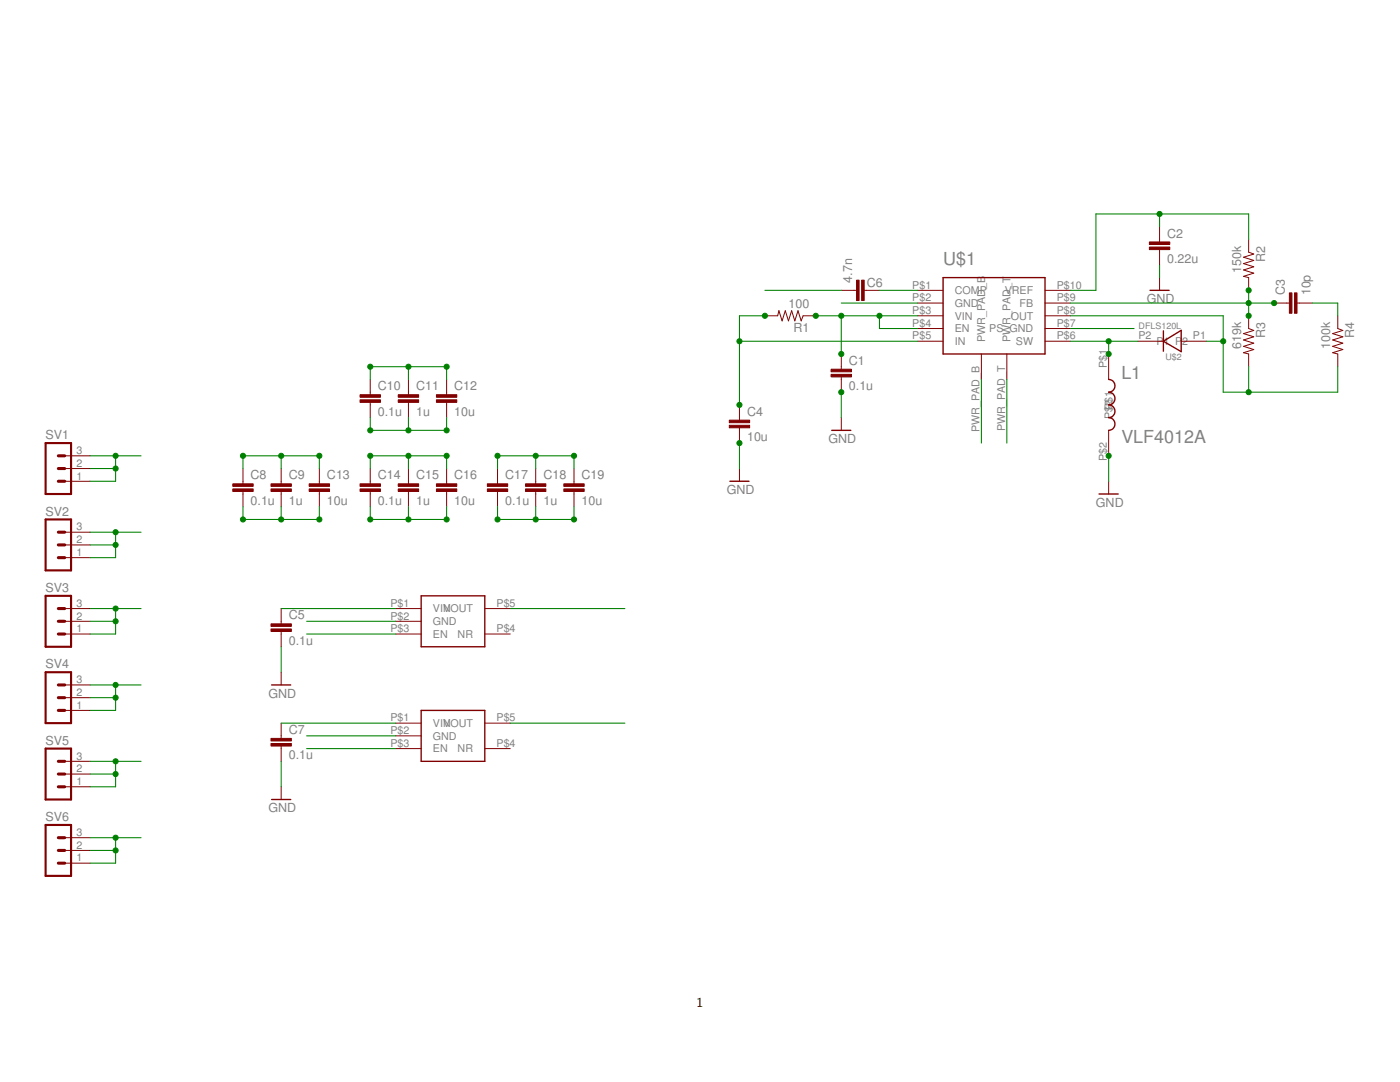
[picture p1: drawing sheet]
<svg xmlns="http://www.w3.org/2000/svg" width="279mm" height="216mm" viewBox="0 0 279 216" stroke-linecap="round" stroke-linejoin="round" font-family="sans-serif">
<g fill="none" stroke="#800000" stroke-width=".2">
<path d="M167.9 57.9h3M172.5 57.9h3M183.1 57.9h5.1M208.6 57.9h5M231.4 45.2v3.1M231.4 49.8v3.1M231.4 55.4v2.5M249.2 47.8v2.5l1 .4-2 .6 2 .7-2 .6 2 .6-2 .7 2 .6-2 .6 1 .3v2.5M73.9 75.7v3.1M81.5 75.7v3.1M89.1 75.7v3.1M152.7 63h2.5l.2-1 .7 2 .6-2 .7 2 .6-2 .6 2 .7-2 .6 2 .4-1h2.5"/>
<path d="M167.9 70.6v3.1M167.9 75.2v3.1M183.1 63h5.1M183.1 68.1h5.1M183.1 60.5h5.1M183.1 65.6h5.1M195.9 70.6v5.1M200.9 70.6v5.1M208.6 63h5M208.6 68.1h5M208.6 60.5h5M208.6 65.6h5"/>
<path d="M221.3 70.6v5.1M227.1 68.1h5.1M235.7 68.1h5.1M249.2 63v2.6l1 .3-2 .7 2 .6-2 .6 2 .7-2 .6 2 .6-2 .7 1 .2v2.6M254.3 60.5h3M258.8 60.5h3.1M267 63v2.6l1 .3-2 .7 2 .6-2 .6 2 .7-2 .6 2 .6-2 .7 1 .2v2.6M12.9 96h5.1M12.9 93.5h5.1M12.9 91h5.1M48.5 93.5v3M48.5 98.1v3"/>
<path d="M56.1 93.5v3M56.1 98.1v3M63.7 93.5v3M63.7 98.1v3M73.9 80.3v3M73.9 93.5v3M73.9 98.1v3M81.5 80.3v3M81.5 93.5v3M81.5 98.1v3M89.1 80.3v3M89.1 93.5v3"/>
<path d="M89.1 98.1v3M99.3 93.5v3M99.3 98.1v3M106.9 93.5v3M106.9 98.1v3M114.6 93.5v3M114.6 98.1v3M147.6 80.8v3M147.6 85.4v3M147.6 93.5v2.5M167.9 83.3v2.6M221.3 85.9v5.1"/>
<path d="M221.3 96v2.6M12.9 111.3h5.1M12.9 108.7h5.1M12.9 106.2h5.1M12.9 121.4h5.1M12.9 124h5.1M12.9 126.5h5.1M12.9 139.2h5.1M12.9 136.7h5.1M56.1 121.4v3.1M56.1 126v3.1M56.1 134.1v2.6"/>
<path d="M79 121.4h5.1M79 124h5.1M79 126.5h5.1M96.8 121.4h5M96.8 126.5h5M12.9 141.8h5.1M12.9 157h5.1M12.9 154.5h5.1M12.9 151.9h5.1M56.1 144.3v3M56.1 148.9v3M56.1 157v2.5"/>
<path d="M79 144.3h5.1M79 146.8h5.1M79 149.4h5.1M96.8 144.3h5M96.8 149.4h5M12.9 172.2h5.1M12.9 169.7h5.1M12.9 167.2h5.1"/>
</g>
<g fill="#800000" stroke="#800000" stroke-width=".2">
<path d="M165.9 74.7h4v.5h-4z"/>
<path d="M165.9 73.7h4v.5h-4z"/>
<path d="M145.5 84.9h4.1v.5h-4.1z"/>
<path d="M145.5 83.8h4.1v.5h-4.1z"/>
<path d="M170.9 55.9h.5v4.1h-.5z"/>
<path d="M172 55.9h.5v4.1h-.5z"/>
<path d="M229.4 49.3h4v.5h-4z"/>
<path d="M229.4 48.3h4v.5h-4z"/>
<path d="M258.3 58.4h.5v4.1h-.5z"/>
<path d="M257.3 58.4h.5v4.1h-.5z"/>
<path d="M71.9 79.8h4v.5h-4z"/>
<path d="M71.9 78.8h4v.5h-4z"/>
<path d="M79.5 79.8h4v.5h-4z"/>
<path d="M79.5 78.8h4v.5h-4z"/>
<path d="M54.1 125.5h4v.5h-4z"/>
<path d="M54.1 124.5h4v.5h-4z"/>
<path d="M54.1 148.4h4v.5h-4z"/>
<path d="M54.1 147.3h4v.5h-4z"/>
<path d="M46.5 97.6h4v.5h-4z"/>
<path d="M46.5 96.5h4v.5h-4z"/>
<path d="M54.1 97.6h4v.5h-4z"/>
<path d="M54.1 96.5h4v.5h-4z"/>
<path d="M71.9 97.6h4v.5h-4z"/>
<path d="M71.9 96.5h4v.5h-4z"/>
<path d="M79.5 97.6h4v.5h-4z"/>
<path d="M79.5 96.5h4v.5h-4z"/>
<path d="M97.3 97.6h4v.5h-4z"/>
<path d="M97.3 96.5h4v.5h-4z"/>
<path d="M104.9 97.6h4v.5h-4z"/>
<path d="M104.9 96.5h4v.5h-4z"/>
<path d="M87.1 79.8h4.1v.5h-4.1z"/>
<path d="M87.1 78.8h4.1v.5h-4.1z"/>
<path d="M61.7 97.6h4.1v.5h-4.1z"/>
<path d="M61.7 96.5h4.1v.5h-4.1z"/>
<path d="M87.1 97.6h4.1v.5h-4.1z"/>
<path d="M87.1 96.5h4.1v.5h-4.1z"/>
<path d="M112.5 97.6h4.1v.5h-4.1z"/>
<path d="M112.5 96.5h4.1v.5h-4.1z"/>
</g>
<path d="M188.2 55.4h20.4v15.2h-20.4zM229.5 57.9h3.8M221.3 75.7a1.27 1.27 0 0 1 1.2 1.3 1.27 1.27 0 0 1-1.2 1.3 1.27 1.27 0 0 1 1.2 1.2 1.27 1.27 0 0 1-1.2 1.3 1.27 1.27 0 0 1 1.2 1.3 1.27 1.27 0 0 1-1.2 1.2 1.27 1.27 0 0 1 1.2 1.3 1.27 1.27 0 0 1-1.2 1.3M232.2 68.1l3.5-2.2v4.3zM232.2 66v4.1M145.7 96h3.8M166 85.9h3.8M219.4 98.6h3.8M84.1 118.9h12.7v10.2h-12.7zM54.2 136.7h3.8M54.2 159.5h3.8M84.1 141.8h12.7v10.1h-12.7z" fill="none" stroke="#800000" stroke-width=".28"/>
<path d="M9.1 88.4h5.1v10.2h-5.1zM9.1 103.7h5.1v10.1h-5.1zM9.1 118.9h5.1v10.2h-5.1zM9.1 134.1h5.1v10.2h-5.1zM9.1 149.4h5.1v10.1h-5.1zM9.1 164.6h5.1v10.2h-5.1z" fill="none" stroke="#800000" stroke-width=".42"/>
<g fill="none" stroke="#800000" stroke-width=".61">
<path d="M11.6 91h1.3M11.6 93.5h1.3M11.6 96h1.3M11.6 106.2h1.3M11.6 108.7h1.3M11.6 111.3h1.3M11.6 121.4h1.3M11.6 124h1.3M11.6 126.5h1.3M11.6 136.7h1.3M11.6 139.2h1.3M11.6 141.8h1.3"/>
<path d="M11.6 151.9h1.3M11.6 154.5h1.3M11.6 157h1.3M11.6 167.2h1.3M11.6 169.7h1.3M11.6 172.2h1.3"/>
</g>
<g fill="none" stroke="#008000" stroke-width=".21">
<path d="M152.7 57.9h15.2M175.5 57.9h7.6M231.4 42.7v2.5M231.4 52.9v2.5M249.2 47.8v-5.1h-30.5v15.2h-5.1M249.2 57.9v5.1M73.9 75.7v-2.5h15.2v2.5M81.5 73.2v2.5M147.6 68.1h35.5M152.7 63h-5.1v17.8M162.8 63h20.3M167.9 60.5h15.2"/>
<path d="M167.9 63v7.6M175.5 63v2.6h7.6M195.9 75.7v12.7M200.9 75.7v12.7M213.6 60.5h40.7M213.6 65.6h12.7M213.6 63h30.5v15.3h22.9v-5.1M213.6 68.1h13.5M221.3 68.1v2.5M240.8 68.1h3.3M249.2 73.2v5.1M261.9 60.5h5.1v2.5"/>
<path d="M18 91h10.2M18 93.5h5.1M23.1 91v5h-5.1M48.5 93.5v-2.5h15.2v2.5M56.1 91v2.5M73.9 83.3v2.6h15.2v-2.6M73.9 93.5v-2.5h15.2v2.5M81.5 83.3v2.6M81.5 91v2.5M99.3 93.5v-2.5h15.3v2.5M106.9 91v2.5M221.3 91v5"/>
<path d="M18 106.2h10.2M18 108.7h5.1M23.1 106.2v5.1h-5.1M48.5 101.1v2.6h15.2v-2.6M56.1 101.1v2.6M73.9 101.1v2.6h15.2v-2.6M81.5 101.1v2.6M99.3 101.1v2.6h15.3v-2.6M106.9 101.1v2.6M18 124h5.1M18 121.4h10.2M18 136.7h10.2"/>
<path d="M18 139.2h5.1M23.1 121.4v5.1h-5.1M23.1 136.7v5.1h-5.1M56.1 121.4h22.9M61.2 124h17.8M61.2 126.5h17.8M101.8 121.4h22.9M18 151.9h10.2M18 154.5h5.1M23.1 151.9v5.1h-5.1M56.1 144.3h22.9M61.2 146.8h17.8"/>
<path d="M61.2 149.4h17.8M101.8 144.3h22.9M18 167.2h10.2M18 169.7h5.1M23.1 167.2v5h-5.1"/>
</g>
<path d="M167.9 78.3v5M147.6 88.4v5.1M56.1 129.1v5M56.1 151.9v5.1" fill="none" stroke="#008000" stroke-width=".2"/>
<g fill="#008000" stroke="#008000" stroke-width=".2">
<circle cx="147.6" cy="88.4" r=".51"/>
<circle cx="167.9" cy="78.3" r=".51"/>
<circle cx="221.3" cy="91" r=".51"/>
<circle cx="73.9" cy="85.9" r=".51"/>
<circle cx="81.5" cy="85.9" r=".51"/>
<circle cx="89.1" cy="85.9" r=".51"/>
<circle cx="56.1" cy="103.7" r=".51"/>
<circle cx="48.5" cy="103.7" r=".51"/>
<circle cx="63.7" cy="103.7" r=".51"/>
<circle cx="81.5" cy="103.7" r=".51"/>
<circle cx="73.9" cy="103.7" r=".51"/>
<circle cx="89.1" cy="103.7" r=".51"/>
<circle cx="114.6" cy="103.7" r=".51"/>
<circle cx="106.9" cy="103.7" r=".51"/>
<circle cx="99.3" cy="103.7" r=".51"/>
<circle cx="23.1" cy="106.2" r=".51"/>
<circle cx="23.1" cy="108.7" r=".51"/>
<circle cx="162.8" cy="63" r=".51"/>
<circle cx="167.9" cy="63" r=".51"/>
<circle cx="175.5" cy="63" r=".51"/>
<circle cx="167.9" cy="70.6" r=".51"/>
<circle cx="152.7" cy="63" r=".51"/>
<circle cx="147.6" cy="80.8" r=".51"/>
<circle cx="147.6" cy="68.1" r=".51"/>
<circle cx="89.1" cy="73.2" r=".51"/>
<circle cx="81.5" cy="73.2" r=".51"/>
<circle cx="73.9" cy="73.2" r=".51"/>
<circle cx="23.1" cy="91" r=".51"/>
<circle cx="23.1" cy="93.5" r=".51"/>
<circle cx="23.1" cy="167.2" r=".51"/>
<circle cx="23.1" cy="169.7" r=".51"/>
<circle cx="221.3" cy="68.1" r=".51"/>
<circle cx="221.3" cy="70.6" r=".51"/>
<circle cx="249.2" cy="78.3" r=".51"/>
<circle cx="244.1" cy="68.1" r=".51"/>
<circle cx="63.7" cy="91" r=".51"/>
<circle cx="56.1" cy="91" r=".51"/>
<circle cx="48.5" cy="91" r=".51"/>
<circle cx="23.1" cy="121.4" r=".51"/>
<circle cx="23.1" cy="124" r=".51"/>
<circle cx="249.2" cy="60.5" r=".51"/>
<circle cx="249.2" cy="57.9" r=".51"/>
<circle cx="254.3" cy="60.5" r=".51"/>
<circle cx="249.2" cy="63" r=".51"/>
<circle cx="231.4" cy="42.7" r=".51"/>
<circle cx="89.1" cy="91" r=".51"/>
<circle cx="81.5" cy="91" r=".51"/>
<circle cx="73.9" cy="91" r=".51"/>
<circle cx="23.1" cy="136.7" r=".51"/>
<circle cx="23.1" cy="139.2" r=".51"/>
<circle cx="99.3" cy="91" r=".51"/>
<circle cx="106.9" cy="91" r=".51"/>
<circle cx="114.6" cy="91" r=".51"/>
<circle cx="23.1" cy="151.9" r=".51"/>
<circle cx="23.1" cy="154.5" r=".51"/>
</g>
<g font-size="3.6" fill="#808080">
<text x="188.2" y="52.9">U$1</text>
<text x="223.8" y="75.7">L1</text>
<text x="223.8" y="88.4">VLF4012A</text>
</g>
<text font-size="2.7" x="139" y="200.9">1</text>
<g font-size="2.5" fill="#808080">
<text x="232.9" y="47.4">C2</text>
<text x="232.9" y="52.5">0.22u</text>
<text x="252.5" y="52.2" transform="rotate(-90 252.5 52.2)">R2</text>
<text x="170.1" y="56.4" transform="rotate(-90 170.1 56.4)">4.7n</text>
<text x="173" y="57.3">C6</text>
<text x="247.7" y="54.5" transform="rotate(-90 247.7 54.5)">150k</text>
<text x="256.4" y="58.9" transform="rotate(-90 256.4 58.9)">C3</text>
<text x="261.5" y="58.9" transform="rotate(-90 261.5 58.9)">10p</text>
<text x="157.4" y="61.5">100</text>
<text x="228.9" y="60.5">GND</text>
<text x="158.3" y="66.3">R1</text>
<text x="247.7" y="69.7" transform="rotate(-90 247.7 69.7)">619k</text>
<text x="252.5" y="67.5" transform="rotate(-90 252.5 67.5)">R3</text>
<text x="265.5" y="69.7" transform="rotate(-90 265.5 69.7)">100k</text>
<text x="270.3" y="67.5" transform="rotate(-90 270.3 67.5)">R4</text>
<text x="75.4" y="77.9">C10</text>
<text x="83" y="77.9">C11</text>
<text x="90.7" y="77.9">C12</text>
<text x="169.4" y="77.9">0.1u</text>
<text x="169.4" y="72.8">C1</text>
<text x="75.4" y="83">0.1u</text>
<text x="83" y="83">1u</text>
<text x="90.7" y="83">10u</text>
<text x="149.1" y="83">C4</text>
<text x="9.1" y="87.7">SV1</text>
<text x="149.1" y="88">10u</text>
<text x="165.4" y="88.4">GND</text>
<text x="50" y="95.7">C8</text>
<text x="57.6" y="95.7">C9</text>
<text x="65.3" y="95.7">C13</text>
<text x="75.4" y="95.7">C14</text>
<text x="83" y="95.7">C15</text>
<text x="90.7" y="95.7">C16</text>
<text x="100.8" y="95.7">C17</text>
<text x="108.4" y="95.7">C18</text>
<text x="116.1" y="95.7">C19</text>
<text x="50" y="100.7">0.1u</text>
<text x="57.6" y="100.7">1u</text>
<text x="65.3" y="100.7">10u</text>
<text x="75.4" y="100.7">0.1u</text>
<text x="83" y="100.7">1u</text>
<text x="90.7" y="100.7">10u</text>
<text x="100.8" y="100.7">0.1u</text>
<text x="108.4" y="100.7">1u</text>
<text x="116.1" y="100.7">10u</text>
<text x="145" y="98.6">GND</text>
<text x="218.7" y="101.1">GND</text>
<text x="9.1" y="102.9">SV2</text>
<text x="9.1" y="118.1">SV3</text>
<text x="57.6" y="123.6">C5</text>
<text x="57.6" y="128.7">0.1u</text>
<text x="9.1" y="133.4">SV4</text>
<text x="53.6" y="139.2">GND</text>
<text x="9.1" y="148.6">SV5</text>
<text x="57.6" y="146.5">C7</text>
<text x="57.6" y="151.5">0.1u</text>
<text x="9.1" y="163.9">SV6</text>
<text x="53.6" y="162.1">GND</text>
</g>
<g font-size="2.1" fill="#808080">
<text x="182.1" y="57.6">P$1</text>
<text x="190.6" y="58.7">COMP</text>
<text x="200.5" y="58.7">VREF</text>
<text x="210.9" y="57.6">P$10</text>
<text x="182.1" y="60.1">P$2</text>
<text x="182.1" y="62.7">P$3</text>
<text x="182.1" y="65.2">P$4</text>
<text x="190.6" y="61.2">GND</text>
<text x="190.6" y="63.8">VIN</text>
<text x="201.7" y="63.8">OUT</text>
<text x="203.5" y="61.2">FB</text>
<text x="210.9" y="65.2">P$7</text>
<text x="210.9" y="62.7">P$8</text>
<text x="210.9" y="60.1">P$9</text>
<text x="182.1" y="67.7">P$5</text>
<text x="190.6" y="66.3">EN</text>
<text x="190.6" y="68.9">IN</text>
<text x="196.6" y="68.3" transform="rotate(-90 196.6 68.3)">PWR_PAD_B</text>
<text x="197.4" y="66.3">PS_GND</text>
<text x="201.7" y="68.3" transform="rotate(-90 201.7 68.3)">PWR_PAD_T</text>
<text x="202.8" y="68.9">SW</text>
<text x="210.9" y="67.7">P$6</text>
<text x="227.2" y="67.7">P2</text>
<text x="230.8" y="68.9">P1 P</text>
<text x="235.9" y="68.9">2</text>
<text x="238.1" y="67.7">P1</text>
<text x="220.9" y="73.4" transform="rotate(-90 220.9 73.4)">P$1</text>
<text x="222" y="83.5" transform="rotate(-90 222 83.5)">P$P2$1</text>
<text x="195.5" y="86.2" transform="rotate(-90 195.5 86.2)">PWR_PAD_B</text>
<text x="200.6" y="86" transform="rotate(-90 200.6 86)">PWR_PAD_T</text>
<text x="15.3" y="95.7">1</text>
<text x="15.3" y="93.1">2</text>
<text x="15.3" y="90.6">3</text>
<text x="220.9" y="92" transform="rotate(-90 220.9 92)">P$2</text>
<text x="15.3" y="105.8">3</text>
<text x="15.3" y="110.9">1</text>
<text x="15.3" y="108.4">2</text>
<text x="15.3" y="123.6">2</text>
<text x="15.3" y="121.1">3</text>
<text x="77.9" y="121.1">P$1</text>
<text x="77.9" y="123.6">P$2</text>
<text x="86.4" y="122.2">VIN</text>
<text x="86.4" y="124.7">GND</text>
<text x="88.5" y="122.2">VOUT</text>
<text x="99.1" y="121.1">P$5</text>
<text x="15.3" y="126.2">1</text>
<text x="77.9" y="126.2">P$3</text>
<text x="86.4" y="127.3">EN</text>
<text x="91.3" y="127.3">NR</text>
<text x="99.1" y="126.2">P$4</text>
<text x="15.3" y="136.3">3</text>
<text x="15.3" y="141.4">1</text>
<text x="15.3" y="138.9">2</text>
<text x="77.9" y="143.9">P$1</text>
<text x="99.1" y="143.9">P$5</text>
<text x="77.9" y="146.5">P$2</text>
<text x="77.9" y="149">P$3</text>
<text x="86.4" y="145.1">VIN</text>
<text x="86.4" y="147.6">GND</text>
<text x="88.5" y="145.1">VOUT</text>
<text x="99.1" y="149">P$4</text>
<text x="15.3" y="154.1">2</text>
<text x="15.3" y="151.6">3</text>
<text x="86.4" y="150.1">EN</text>
<text x="91.3" y="150.1">NR</text>
<text x="15.3" y="156.6">1</text>
<text x="15.3" y="166.8">3</text>
<text x="15.3" y="171.9">1</text>
<text x="15.3" y="169.3">2</text>
</g>
<g font-size="1.8" fill="#808080">
<text x="227.2" y="65.6">DFLS120L</text>
<text x="232.6" y="71.9">U$2</text>
</g>
</svg>
